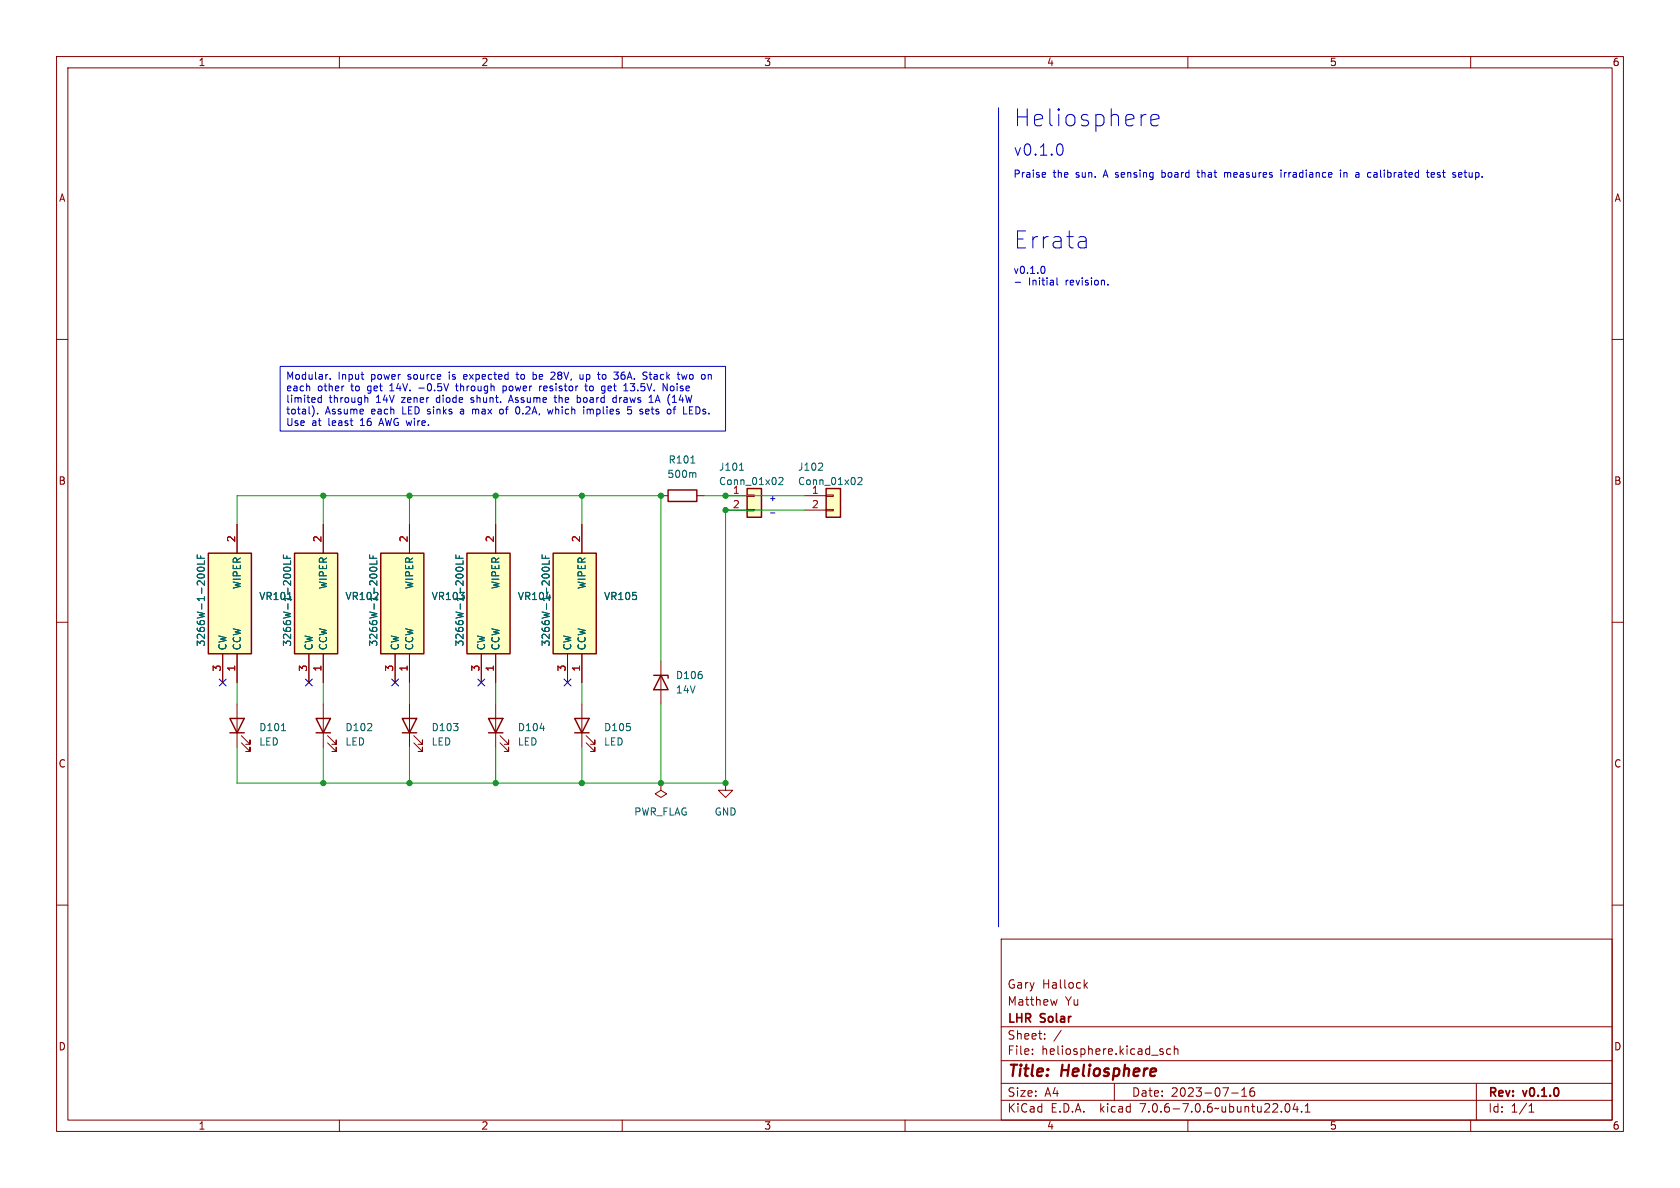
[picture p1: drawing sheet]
<svg xmlns="http://www.w3.org/2000/svg" width="297mm" height="210mm" viewBox="0 0 297 210" stroke-linecap="round" stroke-linejoin="round" font-family="sans-serif">
<g fill="none" stroke="#840000" stroke-width=".18">
<path d="M10 10h277v190h-277zM12 12h273v186h-273zM60 10v2M110 10v2M160 10v2M210 10v2M260 10v2M10 60h2M285 60h2M41.9 92.7v5.1M57.1 92.7v5.1M72.4 92.7v5.1"/>
<path d="M87.6 92.7v5.1M102.9 92.7v5.1M116.8 87.6h1.3M123.2 87.6h1.3M128.3 87.6h3.8M128.3 90.2h3.8M132.1 90h1.2v.3h-1.2zM132.1 87.5h1.2v.3h-1.2zM142.2 87.6h3.8M142.2 90.2h3.8M146 90h1.3v.3h-1.3zM146 87.5h1.3v.3h-1.3z"/>
<path d="M10 110h2M39.4 115.6v5.1M41.9 115.6v5.1M54.6 115.6v5.1M57.1 115.6v5.1M69.8 115.6v5.1M72.4 115.6v5.1M85.1 115.6v5.1M87.6 115.6v5.1M100.3 115.6v5.1M102.9 115.6v5.1M116.8 116.8v7.7"/>
<path d="M285 110h2M41.9 124.5v7.6M42.7 131.3l1.5 1.5v-.7v.7h-.8M42.7 130l1.5 1.6v-.8v.8h-.8M57.1 124.5v7.6M57.9 131.3l1.5 1.5v-.7v.7h-.7M57.9 130l1.5 1.6v-.8v.8h-.7M72.4 124.5v7.6M73.2 131.3l1.5 1.5v-.7v.7h-.8M73.2 130l1.5 1.6v-.8v.8h-.8M87.6 124.5v7.6M88.4 131.3l1.5 1.5v-.7v.7h-.7"/>
<path d="M88.4 130l1.5 1.6v-.8v.8h-.7M102.9 124.5v7.6M103.6 131.3l1.6 1.5v-.7v.7h-.8M103.6 130l1.6 1.6v-.8v.8h-.8M116.8 138.4v1.3l1.1 .6-1.1 .7-1-.7 1-.6M116.8 138.4h.1M128.3 138.4v1.3h1.2l-1.2 1.3-1.3-1.3h1.3M10 160h2M285 160h2M177 166h108v32h-108zM186.9 176.7l-.3 1-.3-.7M191.8 174.1l.4 .6"/>
<path d="M192.2 173.7l-.5 .6M60 198v2M110 198v2M160 198v2M177 194.5h108M177 191.5h108M177 187.5h108M177 181.5h108M182.5 186.3v.1M182.5 185.5v.1M184.7 183.6v.1M184.7 182.8v.1"/>
<path d="M187.6 182.1l-1.3 2M197 191.5v3M205.2 185.9l.4 .1 .1 .2-.2 .2h-.3M205.2 185.4l.4 .1M207 185.5l-.5-.1-.3 .3v.4l.2 .2h.6M207.6 185.5l.2-.1 .4 .1v.9M207.6 184.9v1.5M210 198v2M217.7 193.2h1.2M219.5 193.8h.9M219.5 192.7l.5-.4v1.5M221.7 192.3a.59 .59 0 0 0-.7 .6v.6l.1 .2 .4 .1 .2-.1 .1-.5-.1-.3h-.5l-.2 .3"/>
<path d="M227.3 195.2l.2-.1a.81 .81 0 0 1 .6 .6 .81 .81 0 0 1-.3 .8l-.1 .1a.81 .81 0 0 1-.4-1.4zM229 195l-.4 1.1h.9M229.3 195.6v1M230.1 196.5v.1M230.7 196.6h.9M230.7 195.5l.5-.4v1.5M260 198v2M261 191.5v6.5M270.3 196.6h.9M270.3 195.5l.4-.4v1.5"/>
</g>
<g fill="#ffffc2" stroke="#ffffc2" stroke-width=".18">
<path d="M67.3 97.8h7.6v17.8h-7.6z"/>
<path d="M97.8 97.8h7.6v17.8h-7.6z"/>
<path d="M82.5 97.8h7.7v17.8h-7.7z"/>
<path d="M146 86.4h2.6v5h-2.6z"/>
<path d="M132.1 86.4h2.5v5h-2.5z"/>
<path d="M36.8 97.8h7.6v17.8h-7.6z"/>
<path d="M52.1 97.8h7.6v17.8h-7.6z"/>
</g>
<g fill="none" stroke="#840000" stroke-width=".25">
<path d="M36.8 97.8h7.6v17.8h-7.6zM52.1 97.8h7.6v17.8h-7.6zM67.3 97.8h7.6v17.8h-7.6zM82.5 97.8h7.7v17.8h-7.7zM97.8 97.8h7.6v17.8h-7.6zM118.1 86.6h5.1v2h-5.1zM132.1 86.4h2.5v5h-2.5zM146 86.4h2.6v5h-2.6zM115.6 119.4h2.5v.5M116.8 119.4l1.3 2.5h-2.5zM40.6 127h2.6l-1.3 2.5zM40.6 129.5h2.6"/>
<path d="M55.9 127h2.5l-1.3 2.5zM55.9 129.5h2.5M71.1 127h2.6l-1.3 2.5zM71.1 129.5h2.6M86.4 127h2.5l-1.3 2.5zM86.4 129.5h2.5M101.6 127h2.5l-1.2 2.5zM101.6 129.5h2.5"/>
</g>
<g fill="none" stroke="#006464" stroke-width=".18">
<path d="M34.9 98.1v.6h1.2M35.5 98.3v.4M36.1 99.1v.6h-1.2M50.1 98.1v.6h1.3M50.7 98.3v.4M51.4 99.1v.6h-1.3M65.3 98.1v.6h1.3M66 98.3v.4M66.6 99.1v.6h-1.3M80.6 98.1v.6h1.3M81.2 98.3v.4M81.9 99.1v.6h-1.3"/>
<path d="M95.8 98.1v.6h1.3M96.4 98.3v.4M97.1 99.1v.6h-1.3M122.1 81.9h.8M122.6 83.6l.4 .1v.7M130.7 83.1h.8M137.7 84.5l.5-.1 .2 .4-.8 .9h.8M145.3 81.9l.1 .2v.3l-.8 .7h.8M151.7 84.5l.4-.1 .3 .4-.8 .9h.8M35 100.4a.68 .68 0 0 1 1.1 .3 .72 .72 0 0 1-1.2-.1zM50.2 100.4a.75 .75 0 0 1 1.2 .3 .72 .72 0 0 1-1.3-.1zM65.4 100.4a.75 .75 0 0 1 1.2 .3 .72 .72 0 0 1-1.3-.1z"/>
<path d="M80.7 100.4a.75 .75 0 0 1 1.2 .3 .72 .72 0 0 1-1.3-.1zM95.9 100.4a.75 .75 0 0 1 1.2 .3 .72 .72 0 0 1-1.3-.1zM49.8 129.2h.7M95.5 128.7h.8"/>
</g>
<g fill="none" stroke="#0000c2" stroke-width=".18">
<path d="M176.5 19.1v144.7M184.4 30.5l.4 .1 .1 .2-.6 .1M184.8 31.3h-.4M187.5 25.4a1.25 1.25 0 0 1 0 2M203.5 21.2l1.4-.3-.2-.5-.2-.2h-.6l-.3 .2-.1 .3v1.1l.1 .3 .3 .1h.6l.2-.1M205.4 30.1v1.2M205.4 31.3h.1M205.5 30.5l-.1 .1M211.6 30.5h.5M211.8 30.1v1.1l.3 .1M216.5 30.6l.3-.1 .2 .2M216.5 30.5v.8"/>
<path d="M226.5 30.1v.1M226.5 30.5v.8M227.1 30.5v.8M227.2 30.6l-.1 .1M237 30.1v.1M237 30.5v.8M237.6 30.5v.8M238 30.5l-.4 .1M242.9 31.2l.1 .1h.3M243.3 30.5l-.4 .1M243.3 30.9h-.3l-.1 .1M252.2 30.5h.4"/>
<path d="M252.3 30.1v1.1l.3 .1M253 30.9l.6-.1v-.2l-.4-.1-.2 .2 .1 .6h.5M257.8 30.9l.7-.1-.1-.2-.4-.1-.2 .2 .1 .6h.5M179.5 49.9h.9M184.4 47.1a.79 .79 0 0 1 0 1.2M186.9 49.1v1.1l.1 .2M191.6 41.8l.3 .2 .1 .3v1.5M192 43.7l-.3 .1M192 42.5l-.3 .2M195.9 50.3v.1M49.5 64.8h78.8v11.4h-78.8zM55.4 72.1l.1 .7-.1 .6"/>
<path d="M56.1 73.1v.1M56.8 69.9v1.2M56.8 70.3h-.4l-.2 .2 .1 .6h.5M58 66.2l-.3 .1M58.4 66.9v.1M63.8 66.2h.5M64.2 67h.1M64.7 70.3h.2M65 70.5v.6M68.9 69.1h.7M74 68.6h1M80.5 68.2h.5"/>
<path d="M80.7 67.8v1.1l.3 .2M81.5 72.3l-.1 .1M81.5 72.7l-.1 .2 .1 .3M82.2 66.2l-.2 .2v.5l.2 .1M82.6 66.5l-.6 .1M83.2 71.1h.2M83.2 70.5l.2 .2M83.9 72.3l-.4 .2M88.9 72.4l-.3-.1-.3 .3 .1 .5h.5M88.9 68.2v1.3M89.5 69l-.2 .1-.4-.1M90 70.8h.6"/>
<path d="M90.3 69.9l-.4 1.2M91.2 66.2h.5M91.4 65.8v1.1l.3 .1M91.8 72.2v.7l-.3 .3M94.2 66.3l.4-.1 .2 .1M94.8 66.9l-.2 .1h-.4M95.4 68.2v.9M95.8 68.2l-.4 .3M96.2 68.3v.7M96.7 68.5l-.6 .2M97.6 65.8h.3l.2 .2M97.8 72.3l-.3 .9-.2-.6-.3 .6"/>
<path d="M97.9 70.3h.5M98.1 66.1l-.8 .9h.8M98.1 69.9v1.1l.3 .1M102 70.3h.4l.3 .2-.2 .6h-.5M103.1 66.9l-.4 .1M103.1 66.2v.8M103.4 68.2h.5M103.6 67.8v1.1l.3 .2M103.8 72.5l.4-.2 .1 .2M103.8 72.3v.9M104.3 68.4l-.1 .4 .3 .3M105.8 65.8v1.1"/>
<path d="M106.5 66.8l.1 .2h.3M106.9 66.2l-.3 .1-.1 .1M108.4 70.4v.6l.2 .1h.3M108.9 69.9v1.2M110 65.9a.99 .99 0 0 0-.1 1.1h.1M110 66.3l-.2 .2M111 71.9l-.1 .6 .2-.1 .4 .1 .2 .4-.3 .3-.5-.1M111.4 69l.6 .1M114.3 72.3l.4 .1M114.7 73.1l-.4 .1M114.7 66.2h.5M114.7 71.1h.8"/>
<path d="M114.7 72.6l-.6 .2M114.9 65.8v1.1l.3 .1M115.1 69.9v1.2M116 70.8h.6M116.3 69.9l-.5 1.2M117.2 67.8l.8 1.3v-1.3M118.9 71.1h.7M118.9 68.2l-.3 .1-.1 .2 .1 .5 .3 .1M119 72.3h.5M119.2 69.9v1.2M119.5 71.9l-.3 .2v1.1M121.5 66.2l-.3 .8-.2-.6-.3 .6"/>
<path d="M121.9 73.2h.6M125.4 66.2l.4 .2v.6M136.2 90.7h.8"/>
</g>
<g fill="none" stroke="#009600" stroke-width=".18">
<path d="M41.9 92.7v-5.1h74.9v29.2M57.1 87.6v5.1M72.4 87.6v5.1M87.6 87.6v5.1M102.9 87.6v5.1M124.5 87.6h17.7M142.2 90.2h-13.9v48.2h-86.4v-6.3M41.9 120.7v3.8M57.1 120.7v3.8M57.1 132.1v6.3M72.4 120.7v3.8M72.4 132.1v6.3"/>
<path d="M87.6 120.7v3.8M87.6 132.1v6.3M102.9 120.7v3.8M102.9 132.1v6.3M116.8 124.5v13.9"/>
</g>
<path d="M38.8 120l1.2 1.3M40 120l-1.2 1.3M54 120l1.2 1.3M55.2 120l-1.2 1.3M69.2 120l1.3 1.3M70.5 120l-1.3 1.3M84.5 120l1.2 1.3M85.7 120l-1.2 1.3M99.7 120l1.2 1.3M100.9 120l-1.2 1.3" fill="none" stroke="#000084" stroke-width=".18"/>
<g fill="#009600" stroke="#009600" stroke-width=".18">
<circle cx="128.3" cy="90.2" r=".46"/>
<circle cx="128.3" cy="138.4" r=".46"/>
<circle cx="116.8" cy="87.6" r=".46"/>
<circle cx="102.9" cy="138.4" r=".46"/>
<circle cx="116.8" cy="138.4" r=".46"/>
<circle cx="102.9" cy="87.6" r=".46"/>
<circle cx="128.3" cy="87.6" r=".46"/>
<circle cx="57.1" cy="138.4" r=".46"/>
<circle cx="72.4" cy="138.4" r=".46"/>
<circle cx="87.6" cy="138.4" r=".46"/>
<circle cx="57.1" cy="87.6" r=".46"/>
<circle cx="72.4" cy="87.6" r=".46"/>
<circle cx="87.6" cy="87.6" r=".46"/>
</g>
<g font-size="4.2" fill="#0000c2">
<text x="179.1" y="22.6">Heliosphere</text>
<text x="179.1" y="44.2">Errata</text>
</g>
<text font-size="2.8" fill="#0000c2" x="179.1" y="27.7">v0.1.0</text>
<g font-size="2.8" fill="#840000">
<text x="178" y="190.9">Title:</text>
<text x="187.7" y="190.9">Heliosphere</text>
</g>
<g font-size="2.1" fill="#840000">
<text x="178" y="178">Matthew</text>
<text x="178" y="175">Gary</text>
<text x="184.2" y="175">Hallock</text>
<text x="188.3" y="178">Yu</text>
<text x="178" y="184">Sheet:</text>
<text x="178" y="181.2">LHR</text>
<text x="184" y="181.2">Solar</text>
<text x="178" y="186.7">File:</text>
<text x="184.1" y="186.7">heliosphere.kicad_sch</text>
<text x="178" y="196.9">KiCad</text>
<text x="178" y="194.1">Size:</text>
<text x="184.7" y="194.1">A4</text>
<text x="185.7" y="196.9">E.D.A.</text>
<text x="194.6" y="196.9">kicad</text>
<text x="200" y="194.1">Date:</text>
<text x="201.8" y="196.9">7.0.6-7.0.6~ubuntu22.04.1</text>
<text x="207" y="194.1">2023-07-16</text>
<text x="263" y="194.3">Rev:</text>
<text x="263" y="196.9">Id:</text>
<text x="267.1" y="196.9">1/1</text>
<text x="269.4" y="194.3">v0.1.0</text>
</g>
<g font-size="1.8" fill="#840000">
<text x="35" y="11.9">1</text>
<text x="85" y="11.9">2</text>
<text x="135" y="11.9">3</text>
<text x="185" y="11.9">4</text>
<text x="235" y="11.9">5</text>
<text x="285" y="11.9">6</text>
<text x="10.3" y="35.9">A</text>
<text x="285.3" y="35.9">A</text>
<text x="10.3" y="85.9">B</text>
<text x="285.3" y="85.9">B</text>
<text x="10.3" y="135.9">C</text>
<text x="285.3" y="135.9">C</text>
<text x="10.3" y="185.9">D</text>
<text x="285.3" y="185.9">D</text>
<text x="35" y="199.9">1</text>
<text x="85" y="199.9">2</text>
<text x="135" y="199.9">3</text>
<text x="185" y="199.9">4</text>
<text x="235" y="199.9">5</text>
<text x="285" y="199.9">6</text>
</g>
<g font-size="1.8" fill="#0000c2">
<text x="179.1" y="31.5">Praise</text>
<text x="186.2" y="31.5">the</text>
<text x="190.3" y="31.5">sun.</text>
<text x="195.4" y="31.5">A sensing</text>
<text x="206" y="31.5">board</text>
<text x="212.6" y="31.5">that</text>
<text x="217.5" y="31.5">measures</text>
<text x="227.7" y="31.5">irradiance</text>
<text x="238.4" y="31.5">in</text>
<text x="241.3" y="31.5">a</text>
<text x="243.7" y="31.5">calibrated</text>
<text x="254.4" y="31.5">test</text>
<text x="259.1" y="31.5">setup.</text>
<text x="179.1" y="48.5">v0.1.0</text>
<text x="181.8" y="50.6">Initial</text>
<text x="188.5" y="50.6">revision.</text>
<text x="50.5" y="67.4">Modular.</text>
<text x="50.5" y="69.5">each</text>
<text x="50.5" y="71.5">limited</text>
<text x="56.1" y="69.5">other</text>
<text x="58.2" y="71.5">through</text>
<text x="59.8" y="67.4">Input</text>
<text x="62.2" y="69.5">to</text>
<text x="65.2" y="69.5">get</text>
<text x="65.7" y="67.4">power</text>
<text x="66.6" y="71.5">14V</text>
<text x="69.4" y="69.5">14V.</text>
<text x="71.3" y="71.5">zener</text>
<text x="72.4" y="67.4">source</text>
<text x="74.7" y="69.5">-0.5V</text>
<text x="77.6" y="71.5">diode</text>
<text x="79.8" y="67.4">is</text>
<text x="81.5" y="69.5">through</text>
<text x="82.6" y="67.4">expected</text>
<text x="83.9" y="71.5">shunt.</text>
<text x="89.9" y="69.5">power</text>
<text x="90.9" y="71.5">Assume</text>
<text x="92.2" y="67.4">to</text>
<text x="95.3" y="67.4">be</text>
<text x="96.6" y="69.5">resistor</text>
<text x="98.7" y="67.4">28V,</text>
<text x="99.1" y="71.5">the</text>
<text x="103.3" y="71.5">board</text>
<text x="104" y="67.4">up</text>
<text x="105" y="69.5">to</text>
<text x="107.4" y="67.4">to</text>
<text x="108" y="69.5">get</text>
<text x="109.8" y="71.5">draws</text>
<text x="110.5" y="67.4">36A.</text>
<text x="112.2" y="69.5">13.5V.</text>
<text x="115.8" y="67.4">Stack</text>
<text x="116.4" y="71.5">1A</text>
<text x="119.3" y="69.5">Noise</text>
<text x="119.9" y="71.5">(14W</text>
<text x="122.1" y="67.4">two</text>
<text x="50.5" y="73.6">total).</text>
<text x="50.5" y="75.6">Use</text>
<text x="55.1" y="75.6">at</text>
<text x="57.5" y="73.6">Assume</text>
<text x="58.1" y="75.6">least</text>
<text x="64" y="75.6">16</text>
<text x="65.8" y="73.6">each</text>
<text x="67.6" y="75.6">AWG wire.</text>
<text x="71.4" y="73.6">LED sinks</text>
<text x="82" y="73.6">a</text>
<text x="84.4" y="73.6">max</text>
<text x="89.4" y="73.6">of</text>
<text x="92.4" y="73.6">0.2A,</text>
<text x="98.3" y="73.6">which</text>
<text x="104.8" y="73.6">implies</text>
<text x="112.8" y="73.6">5</text>
<text x="115.2" y="73.6">sets</text>
<text x="120.3" y="73.6">of</text>
<text x="123.3" y="73.6">LEDs.</text>
</g>
<g font-size="1.8" fill="#006464">
<text x="118.1" y="82.1">R101</text>
<text x="127" y="83.4">J101</text>
<text x="141" y="83.4">J102</text>
<text x="117.9" y="84.7">500m</text>
<text x="127" y="86">Conn_01x02</text>
<text x="129.5" y="87.4">1</text>
<text x="141" y="86">Conn_01x02</text>
<text x="143.4" y="87.4">1</text>
<text x="42.8" y="104.2" transform="rotate(-90 42.8 104.2)">WIPER</text>
<text x="45.7" y="106.3">VR101</text>
<text x="58" y="104.2" transform="rotate(-90 58 104.2)">WIPER</text>
<text x="61" y="106.3">VR102</text>
<text x="73.3" y="104.2" transform="rotate(-90 73.3 104.2)">WIPER</text>
<text x="76.2" y="106.3">VR103</text>
<text x="88.5" y="104.2" transform="rotate(-90 88.5 104.2)">WIPER</text>
<text x="91.4" y="106.3">VR104</text>
<text x="103.7" y="104.2" transform="rotate(-90 103.7 104.2)">WIPER</text>
<text x="106.7" y="106.3">VR105</text>
<text x="36.4" y="114.4" transform="rotate(-90 36.4 114.4)">3266W-1-200LF</text>
<text x="40.2" y="115.1" transform="rotate(-90 40.2 115.1)">CW</text>
<text x="42.8" y="115.1" transform="rotate(-90 42.8 115.1)">CCW</text>
<text x="51.7" y="114.4" transform="rotate(-90 51.7 114.4)">3266W-1-200LF</text>
<text x="55.5" y="115.1" transform="rotate(-90 55.5 115.1)">CW</text>
<text x="58" y="115.1" transform="rotate(-90 58 115.1)">CCW</text>
<text x="66.9" y="114.4" transform="rotate(-90 66.9 114.4)">3266W-1-200LF</text>
<text x="70.7" y="115.1" transform="rotate(-90 70.7 115.1)">CW</text>
<text x="73.3" y="115.1" transform="rotate(-90 73.3 115.1)">CCW</text>
<text x="82.1" y="114.4" transform="rotate(-90 82.1 114.4)">3266W-1-200LF</text>
<text x="86" y="115.1" transform="rotate(-90 86 115.1)">CW</text>
<text x="88.5" y="115.1" transform="rotate(-90 88.5 115.1)">CCW</text>
<text x="97.4" y="114.4" transform="rotate(-90 97.4 114.4)">3266W-1-200LF</text>
<text x="101.2" y="115.1" transform="rotate(-90 101.2 115.1)">CW</text>
<text x="103.7" y="115.1" transform="rotate(-90 103.7 115.1)">CCW</text>
<text x="119.4" y="120.2">D106</text>
<text x="119.4" y="122.8">14V</text>
<text x="45.7" y="129.5">D101</text>
<text x="45.7" y="132">LED</text>
<text x="61" y="129.5">D102</text>
<text x="61" y="132">LED</text>
<text x="76.2" y="129.5">D103</text>
<text x="76.2" y="132">LED</text>
<text x="91.4" y="129.5">D104</text>
<text x="91.4" y="132">LED</text>
<text x="106.7" y="129.5">D105</text>
<text x="106.7" y="132">LED</text>
<text x="112" y="144.4">PWR_FLAG</text>
<text x="126.2" y="144.4">GND</text>
</g>
<g font-size="1.8" fill="#a90000">
<text x="129.5" y="89.9">2</text>
<text x="143.4" y="89.9">2</text>
<text x="41.7" y="96" transform="rotate(-90 41.7 96)">2</text>
<text x="56.9" y="96" transform="rotate(-90 56.9 96)">2</text>
<text x="72.1" y="96" transform="rotate(-90 72.1 96)">2</text>
<text x="87.4" y="96" transform="rotate(-90 87.4 96)">2</text>
<text x="102.6" y="96" transform="rotate(-90 102.6 96)">2</text>
<text x="39.1" y="118.8" transform="rotate(-90 39.1 118.8)">3</text>
<text x="41.7" y="118.8" transform="rotate(-90 41.7 118.8)">1</text>
<text x="54.4" y="118.8" transform="rotate(-90 54.4 118.8)">3</text>
<text x="56.9" y="118.8" transform="rotate(-90 56.9 118.8)">1</text>
<text x="69.6" y="118.8" transform="rotate(-90 69.6 118.8)">3</text>
<text x="72.1" y="118.8" transform="rotate(-90 72.1 118.8)">1</text>
<text x="84.8" y="118.8" transform="rotate(-90 84.8 118.8)">3</text>
<text x="87.4" y="118.8" transform="rotate(-90 87.4 118.8)">1</text>
<text x="100.1" y="118.8" transform="rotate(-90 100.1 118.8)">3</text>
<text x="102.6" y="118.8" transform="rotate(-90 102.6 118.8)">1</text>
</g>
<text font-size="1.4" fill="#0000c2" x="135.9" y="88.7">+</text>
</svg>
